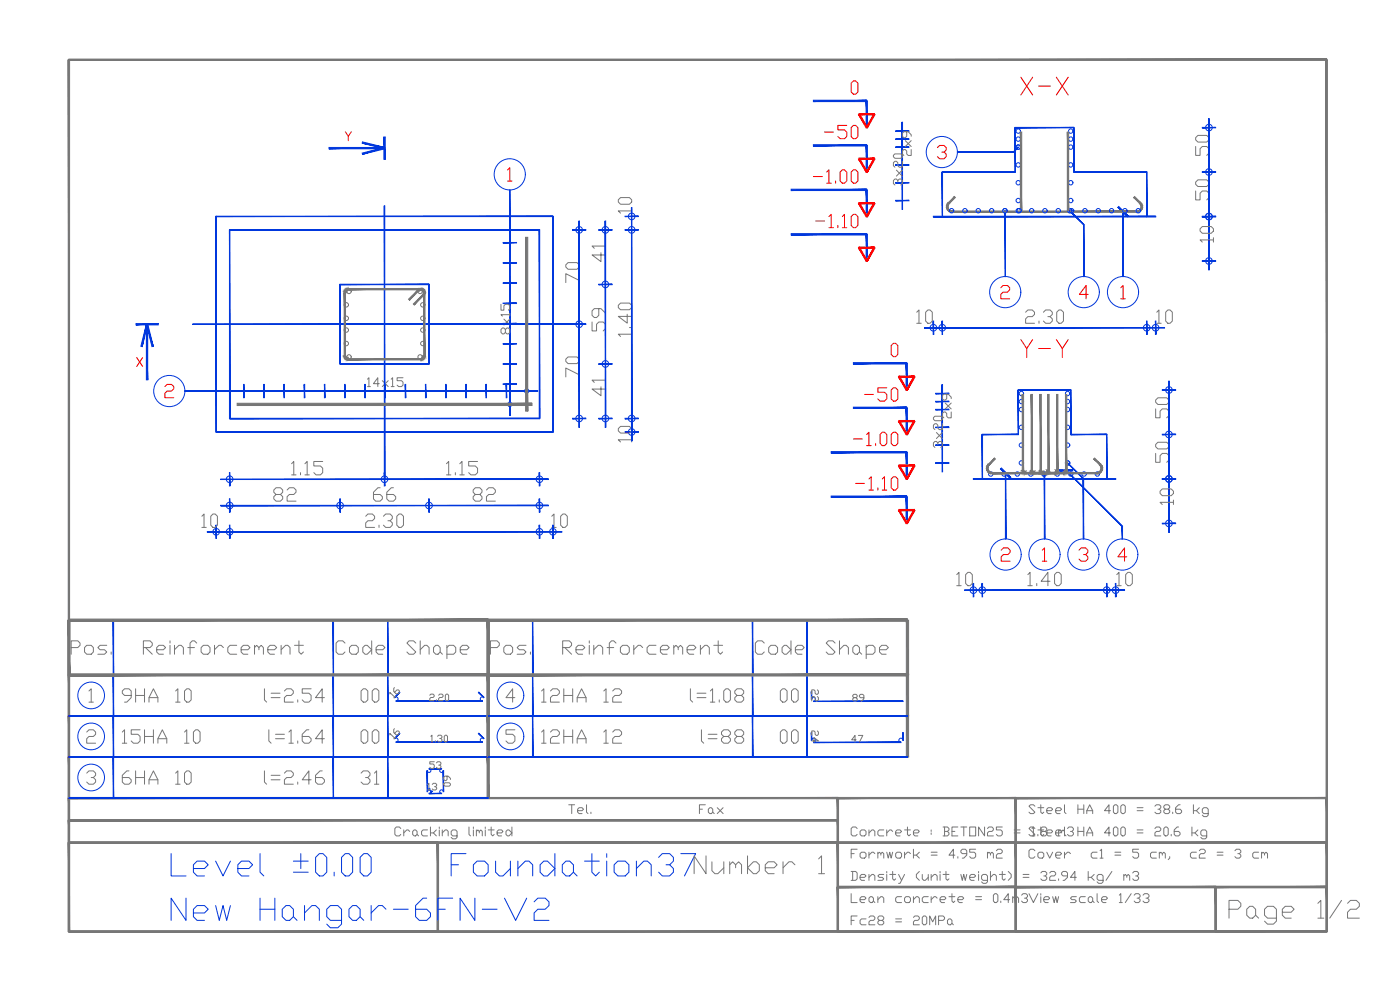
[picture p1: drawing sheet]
<svg xmlns="http://www.w3.org/2000/svg" width="1189mm" height="841mm" viewBox="0 0 1189 841" stroke-linecap="round" stroke-linejoin="round" font-family="sans-serif">
<!-- layer: 0 -->
<g fill="#767676" stroke="#767676" stroke-width=".85">
<path d="M58 51v740h1zM58 51h1v740z"/>
<path d="M59 50v1l1068-1zM59 51l1068-1v1z"/>
<path d="M1126 51l1 740v-740zM1126 51l1 740h-1z"/>
<path d="M59 791h1068v-1zM59 790h1068l-1068 1z"/>
<path d="M58 677v19h1zM58 677h1v19z"/>
<path d="M59 677v1l652-1zM59 678l652-1v1z"/>
<path d="M711 677l1 19v-19zM711 677l1 19h-1z"/>
<path d="M59 697h652v-1zM59 696h652l-652 1z"/>
<path d="M711 677v38h1zM711 677h1v38z"/>
<path d="M711 677v1l151-1zM711 678l151-1v1z"/>
<path d="M862 677l1 38v-38zM862 677l1 38h-1z"/>
<path d="M711 716h151v-2zM711 714h151l-151 2z"/>
<path d="M862 677v38h1zM862 677h1v38z"/>
<path d="M862 677v1l265-1zM862 678l265-1v1z"/>
<path d="M1126 677l1 38v-38zM1126 677l1 38h-1z"/>
<path d="M862 716h265v-2zM862 714h265l-265 2z"/>
<path d="M58 696v19h1zM58 696h1v19z"/>
<path d="M59 696v1l652-1zM59 697l652-1v1z"/>
<path d="M711 696l1 19v-19zM711 696l1 19h-1z"/>
<path d="M59 716h652v-2zM59 714h652l-652 2z"/>
<path d="M58 715v76h1zM58 715h1v76z"/>
<path d="M59 714v2l313-2zM59 716l313-2v2z"/>
<path d="M371 715l1 76v-76zM371 715l1 76h-1z"/>
<path d="M59 791h313v-1zM59 790h313l-313 1z"/>
<path d="M371 715v76h1zM371 715h1v76z"/>
<path d="M372 714v2l339-2zM372 716l339-2v2z"/>
<path d="M711 715l1 76v-76zM711 715l1 76h-1z"/>
<path d="M372 791h339v-1zM372 790h339l-339 1z"/>
<path d="M711 715v38h1zM711 715h1v38z"/>
<path d="M711 714v2l151-2zM711 716l151-2v2z"/>
<path d="M862 715l1 38v-38zM862 715l1 38h-1z"/>
<path d="M711 753h151v-1zM711 752h151l-151 1z"/>
<path d="M862 715v38h1zM862 715h1v38z"/>
<path d="M862 714v2l265-2zM862 716l265-2v2z"/>
<path d="M1126 715l1 38v-38zM1126 715l1 38h-1z"/>
<path d="M862 753h265v-1zM862 752h265l-265 1z"/>
<path d="M711 753v38h1zM711 753h1v38z"/>
<path d="M711 752v1l151-1zM711 753l151-1v1z"/>
<path d="M862 753l1 38v-38zM862 753l1 38h-1z"/>
<path d="M711 791h151v-1zM711 790h151l-151 1z"/>
<path d="M862 753v38h1zM862 753h1v38z"/>
<path d="M862 752v1l170-1zM862 753l170-1v1z"/>
<path d="M1032 753l1 38v-38zM1032 753l1 38h-1z"/>
<path d="M862 791h170v-1zM862 790h170l-170 1z"/>
<path d="M1032 753v38h1zM1032 753h1v38z"/>
<path d="M1032 752v1l95-1zM1032 753l95-1v1z"/>
<path d="M1126 753l1 38v-38zM1126 753l1 38h-1z"/>
<path d="M1032 791h95v-1zM1032 790h95l-95 1z"/>
<path d="M201 342v2l251-2zM201 344l251-2v2z"/>
<path d="M446 201v148h2zM446 201h2v148z"/>
<path d="M351 258l1 1 7-9zM359 250l1 1-8 8z"/>
<path d="M360 249l-1 1 1 1zM360 249v1v1z"/>
<path d="M360 249h-1l2 1zM360 249h1v1z"/>
<path d="M360 248v1h1zM360 248h1v1z"/>
<path d="M360 247v1h1zM360 247h1v1z"/>
<path d="M359 247l1 1 1-1zM359 247l1-1 1 1z"/>
<path d="M359 246v1l1-1zM359 245l1 1h-1z"/>
<path d="M358 246h1v-1zM359 245l-1 1z"/>
<path d="M358 245l-1 1h1zM358 245l-1 1z"/>
<path d="M296 246h61v-1zM296 245h61l-61 1z"/>
<path d="M296 245l-1 1h1zM295 245h1l-1 1z"/>
<path d="M295 245v1zM294 245h1v1z"/>
<path d="M294 245v1h1zM294 245v1z"/>
<path d="M294 245v2v-1zM293 246l1-1v2z"/>
<path d="M293 246l1 1zM293 246l1 1-1-1z"/>
<path d="M293 246l1 1zM293 246l1 1h-1z"/>
<path d="M293 247v1l1-1zM293 247v1h-1z"/>
<path d="M292 248h1zM292 248h1h-1z"/>
<path d="M292 248l1 54v-54zM292 248l1 54h-1z"/>
<path d="M292 302l1 1v-1zM292 302l1 1h-1z"/>
<path d="M292 303h2l-1-1zM292 303h2h-1z"/>
<path d="M293 303h1zM293 303h1l-1 1z"/>
<path d="M293 304h1v-1zM293 304h1h-1z"/>
<path d="M294 304l-1 1 1-1zM293 305l1-1v1z"/>
<path d="M294 304v1l1-1zM294 305l1-1-1 1z"/>
<path d="M295 304l-1 1 1-1zM295 304v1h-1z"/>
<path d="M295 304v1l1-1zM296 304v1h-1z"/>
<path d="M296 304v1l61-1zM296 305l61-1v1z"/>
<path d="M357 304l1 1v-1zM358 304v1z"/>
<path d="M358 304v1v-1zM358 304l1 1h-1z"/>
<path d="M358 304l1 1v-1zM359 304v1z"/>
<path d="M359 304v1v-1zM359 304l1 1h-1z"/>
<path d="M359 303v1h1zM359 303l1 1z"/>
<path d="M360 303h-1l1 1zM360 303h1l-1 1z"/>
<path d="M360 302v1h1zM360 302l1 1z"/>
<path d="M360 302v1h1zM360 302h1v1z"/>
<path d="M360 248v54h1zM360 248h1v54z"/>
<path d="M360 248h1zM360 248l1-1v1z"/>
<path d="M359 247l1 1 1-1zM359 247l1-1 1 1z"/>
<path d="M359 246v1l1-1zM359 246h1z"/>
<path d="M358 246l1 1 1-1zM359 245l1 1h-2z"/>
<path d="M358 246l1-1zM358 245h1l-1 1z"/>
<path d="M358 245l-1 1h1zM357 245h1l-1 1z"/>
<path d="M357 245l-1 1h1zM356 245h1l-1 1z"/>
<path d="M356 245v2v-1zM355 246l1-1v2z"/>
<path d="M355 246l-7 9 8-8zM347 254l8-8-7 9z"/>
<path d="M810 167l-4 6 5-5zM810 167l-4 6-1-1z"/>
<path d="M805 172v2l1-1zM805 172v2l-1-1z"/>
<path d="M804 173l1 2v-1zM804 173l1 2-1-1z"/>
<path d="M804 175l1 1v-1zM804 175l1 1h-1z"/>
<path d="M804 176l1 1v-1zM804 176l1 1h-1z"/>
<path d="M804 177l2 1-1-1zM804 177l2 1h-1z"/>
<path d="M806 178l-1 1h2zM805 179h2h-1z"/>
<path d="M806 178v1h2zM806 179h2l-1 1z"/>
<path d="M807 179v1l2-1zM807 180l2-1-1 1z"/>
<path d="M809 179v1l156-1zM809 180l156-1v1z"/>
<path d="M965 179l1 1 1-1zM967 179v1h-1z"/>
<path d="M966 179l1 1 1-2zM968 178v1l-1 1z"/>
<path d="M967 179h1v-1zM968 178l1 1h-1z"/>
<path d="M969 177l-1 1h1zM969 177h1l-1 1z"/>
<path d="M969 176v1h1zM969 176h1v1z"/>
<path d="M969 175v1h1zM969 175h1v1z"/>
<path d="M969 174v1l1-1zM969 174l1-1v1z"/>
<path d="M968 173l1 1 1-1zM968 173l1-1 1 1z"/>
<path d="M963 168l5 5 1-1zM963 168l1-1 5 5z"/>
<path d="M866 112v67h2zM866 112h2v67z"/>
<path d="M906 112v67h2zM906 112h2v67z"/>
<path d="M930 389l-1 1 6 4zM929 390l6 4-1 1z"/>
<path d="M934 395h2l-1-1zM934 395h2l-1 1z"/>
<path d="M935 396h1v-1zM935 396h1l-1 1z"/>
<path d="M935 397l1 1v-1zM935 397l1 1h-1z"/>
<path d="M935 398l1 1v-1zM935 398l1 1h-1z"/>
<path d="M935 399v1l1-1zM935 399v1h-1z"/>
<path d="M934 400v1l1-1zM933 400h1v1z"/>
<path d="M934 400l-1 2 1-1zM932 401l2-1-1 2z"/>
<path d="M933 401l-1 1h1zM931 401h2l-1 1z"/>
<path d="M842 402h90v-1zM842 401h90l-90 1z"/>
<path d="M841 402h1l1-1zM841 401h2l-2 1z"/>
<path d="M840 401l1 1v-1zM840 400l1 1h-1z"/>
<path d="M839 400l1 1 1-1zM840 400h1h-2z"/>
<path d="M838 399l1 1h1zM838 399h1l1 1z"/>
<path d="M838 398v1h1zM838 398h1v1z"/>
<path d="M838 397v1h1zM838 397h1v1z"/>
<path d="M838 395v1l1 1zM838 395l1 1v1z"/>
<path d="M839 394l-1 1 1 1zM839 394l1 1-1 1z"/>
<path d="M839 394l1 1 4-6zM844 389l1 1-5 5z"/>
<path d="M889 401v1l14-1zM889 402l14-1v1z"/>
<path d="M903 401v1v-1zM903 401v1z"/>
<path d="M903 401l1 1zM904 401v1z"/>
<path d="M904 401v1v-1zM904 401l1 1h-1z"/>
<path d="M904 401l1 1-1-2zM904 400l1 1v1z"/>
<path d="M905 400h-1l1 1zM905 400v1z"/>
<path d="M905 400h-1l1 1zM905 400h1l-1 1z"/>
<path d="M905 399v1h1zM905 399l1 1z"/>
<path d="M905 399v1h1zM905 399l1 1z"/>
<path d="M905 335v64h1zM905 335h1v64z"/>
<path d="M882 401v1l14-1zM882 402l14-1v1z"/>
<path d="M895 401l1 1v-1zM896 401v1z"/>
<path d="M896 401v1v-1zM896 401l1 1h-1z"/>
<path d="M896 401l1 1v-1zM897 401v1z"/>
<path d="M896 401l1 1v-2zM897 400v2z"/>
<path d="M897 400l1 1zM897 400l1 1z"/>
<path d="M897 400l1 1zM897 400l1 1z"/>
<path d="M897 399v1h1zM897 399l1 1z"/>
<path d="M897 399v1h1zM897 399l1 1z"/>
<path d="M897 335v64h1zM897 335h1v64z"/>
<path d="M874 401v1l14-1zM874 402l14-1v1z"/>
<path d="M888 401v1v-1zM888 401v1z"/>
<path d="M888 401l1 1v-1zM889 401v1z"/>
<path d="M889 401v1v-1zM889 401l1 1h-1z"/>
<path d="M889 401l1 1-1-2zM889 400l1 1v1z"/>
<path d="M889 400l1 1zM889 400l1 1z"/>
<path d="M890 400h-1l1 1zM890 400v1z"/>
<path d="M890 399v1h1zM890 399l1 1z"/>
<path d="M890 399v1h1zM890 399l1 1z"/>
<path d="M890 335v64h1zM890 335h1v64z"/>
<path d="M886 402h14v-1zM886 401h14l-14 1z"/>
<path d="M886 401v1zM886 401v1z"/>
<path d="M886 401l-1 1zM885 401h1l-1 1z"/>
<path d="M884 402l1-1zM885 401l-1 1z"/>
<path d="M884 401v1l1-1zM885 400v1h-1z"/>
<path d="M884 401l1-1zM884 401l1-1z"/>
<path d="M883 400h2zM883 400h1h1z"/>
<path d="M883 400h1zM883 400l1-1v1z"/>
<path d="M883 399l1 1zM883 399h1v1z"/>
<path d="M883 335v64h1zM883 335h1v64z"/>
<path d="M878 402h14v-1zM878 401h14l-14 1z"/>
<path d="M879 401l-1 1zM878 401h1l-1 1z"/>
<path d="M878 401l-1 1h1zM878 401l-1 1z"/>
<path d="M877 402l1-1zM877 401h1l-1 1z"/>
<path d="M877 401v1l1-1zM877 400l1 1h-1z"/>
<path d="M876 401l1-1zM876 401l1-1z"/>
<path d="M876 400h1zM876 400h1z"/>
<path d="M876 400h1zM876 400l1-1v1z"/>
<path d="M876 399l1 1zM876 399h1v1z"/>
<path d="M876 335v64h1zM876 335h1v64z"/>
<path d="M871 402h14v-1zM871 401h14l-14 1z"/>
<path d="M871 401l-1 1zM871 401l-1 1z"/>
<path d="M871 401l-1 1zM870 401h1l-1 1z"/>
<path d="M869 402h1v-1zM870 401l-1 1z"/>
<path d="M869 401v1l1-1zM870 400v1h-1z"/>
<path d="M869 401l1-1zM869 401v-1h1z"/>
<path d="M868 400h2zM868 400h1h1z"/>
<path d="M868 400h1zM868 400l1-1v1z"/>
<path d="M868 399l1 1zM868 399h1v1z"/>
<path d="M868 335v64h1zM868 335h1v64z"/>
<path d="M58 573l1 35v-35zM58 573l1 35h-1z"/>
<path d="M414 573l2 35v-35zM414 573l2 35h-2z"/>
<path d="M58 526l1 47v-47zM58 526l1 47h-1z"/>
<path d="M414 526l2 47v-47zM414 526l2 47h-2z"/>
<path d="M59 572v2l356-2zM59 574l356-2v2z"/>
<path d="M59 525v2l356-2zM59 527l356-2v2z"/>
<path d="M58 608l1 34v-34zM58 608l1 34h-1z"/>
<path d="M414 608l2 34v-34zM414 608l2 34h-2z"/>
<path d="M58 642l1 35v-35zM58 642l1 35h-1z"/>
<path d="M414 642l2 35v-35zM414 642l2 35h-2z"/>
<path d="M414 573l2 35v-35zM414 573l2 35h-2z"/>
<path d="M770 573l2 35v-35zM770 573l2 35h-2z"/>
<path d="M414 526l2 47v-47zM414 526l2 47h-2z"/>
<path d="M770 526l2 47v-47zM770 526l2 47h-2z"/>
<path d="M415 572v2l356-2zM415 574l356-2v2z"/>
<path d="M415 525v2l356-2zM415 527l356-2v2z"/>
<path d="M414 608l2 34v-34zM414 608l2 34h-2z"/>
<path d="M770 608l2 34v-34zM770 608l2 34h-2z"/>
</g>
<g fill="#0037dd" stroke="#0037dd" stroke-width=".85">
<path d="M184 367h286zM184 367h286z"/>
<path d="M469 184l1 183zM469 184l1 183z"/>
<path d="M184 184l286-1zM184 183h286z"/>
<path d="M183 184l1 183zM183 184l1 183z"/>
<path d="M195 195v160zM195 195v160z"/>
<path d="M458 195v160zM458 195v160z"/>
<path d="M183 184l1 183zM183 184l1 183z"/>
<path d="M469 184l1 183zM469 184l1 183z"/>
<path d="M195 355h263zM195 355h263z"/>
<path d="M195 195h263zM195 195h263z"/>
<path d="M289 309h75zM289 309h75z"/>
<path d="M364 241l1 68zM364 241l1 68z"/>
<path d="M289 242l75-1zM289 241h75z"/>
<path d="M289 241v68zM289 241v68z"/>
<path d="M424 343h18zM424 343h18z"/>
<path d="M433 334v19zM433 334v19z"/>
<path d="M433 161v60zM433 161v60z"/>
<path d="M433 198v153zM433 198v153z"/>
<path d="M427 343h12zM427 343h12z"/>
<path d="M427 326h12zM427 326h12z"/>
<path d="M427 309h12zM427 309h12z"/>
<path d="M427 292h12zM427 292h12z"/>
<path d="M427 275l12-1zM427 274h12z"/>
<path d="M427 258l12-1zM427 257h12z"/>
<path d="M427 240h12zM427 240h12z"/>
<path d="M427 223h12zM427 223h12z"/>
<path d="M427 206h12zM427 206h12z"/>
<path d="M438 332h19zM438 332h19z"/>
<path d="M447 322v19zM447 322v19z"/>
<path d="M157 332h64zM157 332h64z"/>
<path d="M199 332h256zM199 332h256z"/>
<path d="M207 326v12zM207 326v12z"/>
<path d="M224 326v12zM224 326v12z"/>
<path d="M241 326l1 12zM241 326l1 12z"/>
<path d="M258 326l1 12zM258 326l1 12z"/>
<path d="M275 326l1 12zM275 326l1 12z"/>
<path d="M293 326v12zM293 326v12z"/>
<path d="M310 326v12zM310 326v12z"/>
<path d="M327 326v12zM327 326v12z"/>
<path d="M344 326l1 12zM344 326l1 12z"/>
<path d="M361 326l1 12zM361 326l1 12z"/>
<path d="M378 326l1 12zM378 326l1 12z"/>
<path d="M396 326v12zM396 326v12z"/>
<path d="M413 326v12zM413 326v12z"/>
<path d="M430 326v12zM430 326v12z"/>
<path d="M447 326v12zM447 326v12z"/>
<path d="M195 401v11zM195 401v11z"/>
<path d="M326 401l1 11zM326 401l1 11z"/>
<path d="M458 401v11zM458 401v11z"/>
<path d="M187 407h279zM187 407h279z"/>
<path d="M195 423v12zM195 423v12z"/>
<path d="M289 423v12zM289 423v12z"/>
<path d="M364 423l1 12zM364 423l1 12z"/>
<path d="M458 423v12zM458 423v12z"/>
<path d="M187 429h279zM187 429h279z"/>
<path d="M183 446l1 11zM183 446l1 11z"/>
<path d="M195 446v11zM195 446v11z"/>
<path d="M458 446v11zM458 446v11z"/>
<path d="M469 446l1 11zM469 446l1 11z"/>
<path d="M176 451h301zM176 452l301-1z"/>
<path d="M486 355h11zM486 355h11z"/>
<path d="M486 275h11zM486 275h11z"/>
<path d="M486 195h11zM486 195h11z"/>
<path d="M492 188v175zM492 188v175z"/>
<path d="M508 355h12zM508 355h12z"/>
<path d="M508 309h12zM508 309h12z"/>
<path d="M508 242l12-1zM508 241h12z"/>
<path d="M508 195h12zM508 195h12z"/>
<path d="M514 188v175zM514 188v175z"/>
<path d="M531 355h11zM531 355h11z"/>
<path d="M531 195h11zM531 195h11z"/>
<path d="M536 176l1 198zM536 176l1 198z"/>
<path d="M326 175l1 232zM326 175l1 232z"/>
<path d="M164 275h328zM164 275h328z"/>
<path d="M308 120v2l19 3zM308 122l19 3-1 1z"/>
<path d="M308 131l19-5-1-1zM308 130l18-5-18 6z"/>
<path d="M326 116v19h1zM326 116h1v19z"/>
<path d="M279 126h48v-1zM279 125h48l-48 1z"/>
<path d="M124 275l-4 19h1zM124 275h1l-4 19z"/>
<path d="M124 275l6 19-5-19zM124 275l6 19h-1z"/>
<path d="M115 276h19v-1zM115 275h19l-19 1z"/>
<path d="M124 275l1 47v-47zM124 275l1 47h-1z"/>
<path d="M793 184h188zM793 184h188z"/>
<path d="M793 184h188zM793 184h188z"/>
<path d="M800 146v38zM800 146v38z"/>
<path d="M800 146h62zM800 146h62z"/>
<path d="M862 108v38zM862 108v38z"/>
<path d="M862 108h50zM862 109l50-1z"/>
<path d="M912 108v38zM912 108v38z"/>
<path d="M912 146h62zM912 146h62z"/>
<path d="M974 146v38zM974 146v38z"/>
<path d="M792 272l1 12zM792 272l1 12z"/>
<path d="M800 272v12zM800 272v12z"/>
<path d="M974 272v12zM974 272v12z"/>
<path d="M981 272l1 12zM981 272l1 12z"/>
<path d="M785 278h204zM785 278h204z"/>
<path d="M1021 184h11zM1021 184h11z"/>
<path d="M1026 101l1 90zM1026 101l1 90z"/>
<path d="M1021 222l11-1zM1021 221h11z"/>
<path d="M1021 184h11zM1021 184h11z"/>
<path d="M1026 176l1 53zM1026 176l1 53z"/>
<path d="M766 104v74zM766 104v74z"/>
<path d="M761 170h11zM761 170h11z"/>
<path d="M761 155h11zM761 155h11z"/>
<path d="M761 140h11zM761 140h11z"/>
<path d="M761 125h11zM761 125h11z"/>
<path d="M761 118h11zM761 118h11z"/>
<path d="M761 111h11zM761 111h11z"/>
<path d="M735 86v22h2zM735 86h2v22z"/>
<path d="M691 86h45v-1zM691 85h45l-45 1z"/>
<path d="M735 123v23h2zM735 123h2v23z"/>
<path d="M691 124h45v-1zM691 123h45l-45 1z"/>
<path d="M735 161v23h2zM735 161h2v23z"/>
<path d="M672 162h64v-1zM672 161h64l-64 1z"/>
<path d="M735 199v23h2zM735 199h2v23z"/>
<path d="M672 199h64v-1zM672 198h64l-64 1z"/>
<path d="M953 180l1 55zM953 180l1 55z"/>
<path d="M949 176l8 8 1-1zM949 176l1-1 8 8z"/>
<path d="M853 179l1 56zM853 179l1 56z"/>
<path d="M853 179h1zM853 179h1z"/>
<path d="M813 129h48zM813 129h48z"/>
<path d="M865 125l-4 4zM865 125l-4 4z"/>
<path d="M920 191l1 44zM920 191l1 44z"/>
<path d="M908 179l12 12zM908 179l12 12z"/>
<path d="M827 406h120zM827 407l120-1z"/>
<path d="M827 407l120-1zM827 406h120z"/>
<path d="M834 369v38zM834 369v38z"/>
<path d="M834 369h31zM834 369h31z"/>
<path d="M865 331v38zM865 331v38z"/>
<path d="M865 331h44zM865 331h44z"/>
<path d="M909 331v38zM909 331v38z"/>
<path d="M909 369h31zM909 369h31z"/>
<path d="M940 369v38zM940 369v38z"/>
<path d="M826 495l1 12zM826 495l1 12z"/>
<path d="M834 495v12zM834 495v12z"/>
<path d="M940 495v12zM940 495v12z"/>
<path d="M947 495l1 12zM947 495l1 12z"/>
<path d="M819 501h136zM819 501h136z"/>
<path d="M987 407l11-1zM987 406h11z"/>
<path d="M992 323l1 91zM992 323l1 91z"/>
<path d="M987 444h11zM987 444h11z"/>
<path d="M987 407l11-1zM987 406h11z"/>
<path d="M992 399l1 53zM992 399l1 53z"/>
<path d="M800 326v74zM800 326v74z"/>
<path d="M795 393h11zM795 393h11z"/>
<path d="M795 378h11zM795 378h11z"/>
<path d="M795 363h11zM795 363h11z"/>
<path d="M795 348l11-1zM795 347h11z"/>
<path d="M795 341h11zM795 341h11z"/>
<path d="M795 334h11zM795 334h11z"/>
<path d="M769 308v23h2zM769 308h2v23z"/>
<path d="M725 309h45v-1zM725 308h45l-45 1z"/>
<path d="M769 346v23h2zM769 346h2v23z"/>
<path d="M725 347h45v-1zM725 346h45l-45 1z"/>
<path d="M769 384v23h2zM769 384h2v23z"/>
<path d="M706 384h64v-1zM706 383h64l-64 1z"/>
<path d="M769 422v22h2zM769 422h2v22z"/>
<path d="M706 422h64v-1zM706 421h64l-64 1z"/>
<path d="M887 403v54zM887 403v54z"/>
<path d="M886 402l1 1zM886 402l1 1z"/>
<path d="M854 402v55zM854 402v55z"/>
<path d="M850 398l8 8v-1zM850 397l8 8-8-7z"/>
<path d="M920 406v51zM920 406v51z"/>
<path d="M906 393l14 13zM906 393l14 13z"/>
<path d="M953 447v10zM953 447v10z"/>
<path d="M905 399l48 48zM905 399l48 48z"/>
<path d="M900 399v1l11-1zM900 400l11-1v1z"/>
<path d="M96 573v35zM96 573v35z"/>
<path d="M283 573v35zM283 573v35z"/>
<path d="M329 573v35zM329 573v35z"/>
<path d="M59 607h356zM59 608l356-1z"/>
<path d="M59 573h356zM59 573h356z"/>
<path d="M96 526v47zM96 526v47z"/>
<path d="M283 526v47zM283 526v47z"/>
<path d="M329 526v47zM329 526v47z"/>
<path d="M96 608v34zM96 608v34z"/>
<path d="M283 608v34zM283 608v34z"/>
<path d="M329 608v34zM329 608v34z"/>
<path d="M59 642h356zM59 643l356-1z"/>
<path d="M59 607h356zM59 608l356-1z"/>
<path d="M96 642v35zM96 642v35z"/>
<path d="M283 642v35zM283 642v35z"/>
<path d="M329 642v35zM329 642v35z"/>
<path d="M59 677h356zM59 677h356z"/>
<path d="M59 642h356zM59 643l356-1z"/>
<path d="M452 573l1 35zM452 573l1 35z"/>
<path d="M639 573v35zM639 573v35z"/>
<path d="M685 573l1 35zM685 573l1 35z"/>
<path d="M415 607h356zM415 608l356-1z"/>
<path d="M415 573h356zM415 573h356z"/>
<path d="M452 526l1 47zM452 526l1 47z"/>
<path d="M639 526v47zM639 526v47z"/>
<path d="M685 526l1 47zM685 526l1 47z"/>
<path d="M452 608l1 34zM452 608l1 34z"/>
<path d="M639 608v34zM639 608v34z"/>
<path d="M685 608l1 34zM685 608l1 34z"/>
<path d="M415 642h356zM415 643l356-1z"/>
<path d="M415 607h356zM415 608l356-1z"/>
<path d="M336 595h74zM336 595h74z"/>
<path d="M406 588l5 4zM406 588l1-1 4 5z"/>
<path d="M336 630h74zM336 630h74z"/>
<path d="M406 622l5 5zM406 622l5 5z"/>
<path d="M376 654l1 18zM376 654l1 18z"/>
<path d="M363 654v18zM363 654v18z"/>
<path d="M691 595h76zM691 595h76z"/>
<path d="M691 630h74zM691 630h74z"/>
<path d="M767 622v6zM767 622v6z"/>
</g>
<g fill="none" stroke="#0037dd" stroke-width=".85">
<path d="M411 592a1.7 1.7 0 0 0-3 0 1.8 1.8 0 0 0 2 3M411 627a1.7 1.7 0 0 0-3 0 1.8 1.8 0 0 0 2 3M767 628a1.7 1.7 0 0 0-2-2 1.7 1.7 0 0 0-2 2 1.7 1.7 0 0 0 2 2M377 672a1.6 1.6 0 0 0-2-2 1.6 1.6 0 0 0-2 2 1.6 1.6 0 0 0 2 1"/>
<circle cx="865" cy="111" r="1.9"/>
<circle cx="865" cy="118" r="1.9"/>
<circle cx="909" cy="111" r="1.9"/>
<circle cx="909" cy="118" r="1.9"/>
<circle cx="1027" cy="108" r="2.8"/>
<circle cx="800" cy="129" r="13"/>
<circle cx="865" cy="125" r="1.9"/>
<circle cx="865" cy="140" r="1.9"/>
<circle cx="909" cy="125" r="1.9"/>
<circle cx="909" cy="140" r="1.9"/>
<circle cx="433" cy="148" r="13"/>
<circle cx="865" cy="155" r="1.9"/>
<circle cx="909" cy="155" r="1.9"/>
<circle cx="1027" cy="146" r="2.8"/>
<circle cx="808" cy="179" r="1.9"/>
<circle cx="819" cy="179" r="1.9"/>
<circle cx="831" cy="179" r="1.9"/>
<circle cx="842" cy="179" r="1.9"/>
<circle cx="853" cy="179" r="1.9"/>
<circle cx="865" cy="179" r="1.9"/>
<circle cx="865" cy="170" r="1.9"/>
<circle cx="866" cy="179" r="1.9"/>
<circle cx="876" cy="179" r="1.9"/>
<circle cx="887" cy="179" r="1.9"/>
<circle cx="899" cy="179" r="1.9"/>
<circle cx="908" cy="179" r="1.9"/>
<circle cx="909" cy="170" r="1.9"/>
<circle cx="910" cy="179" r="1.9"/>
<circle cx="921" cy="179" r="1.9"/>
<circle cx="933" cy="179" r="1.9"/>
<circle cx="944" cy="179" r="1.9"/>
<circle cx="955" cy="179" r="1.9"/>
<circle cx="967" cy="179" r="1.9"/>
<circle cx="492" cy="195" r="2.8"/>
<circle cx="514" cy="195" r="2.8"/>
<circle cx="536" cy="195" r="2.8"/>
<circle cx="1027" cy="184" r="2.8"/>
<circle cx="1027" cy="221" r="2.8"/>
<circle cx="514" cy="241" r="2.8"/>
<circle cx="854" cy="248" r="13"/>
<circle cx="920" cy="248" r="13"/>
<circle cx="954" cy="248" r="13"/>
<circle cx="492" cy="275" r="2.8"/>
<circle cx="800" cy="278" r="2.8"/>
<circle cx="974" cy="278" r="2.8"/>
<circle cx="514" cy="309" r="2.8"/>
<circle cx="144" cy="332" r="13"/>
<circle cx="447" cy="332" r="1.9"/>
<circle cx="867" cy="334" r="1.9"/>
<circle cx="907" cy="334" r="1.9"/>
<circle cx="993" cy="331" r="2.8"/>
<circle cx="433" cy="343" r="1.9"/>
<circle cx="492" cy="355" r="2.8"/>
<circle cx="514" cy="355" r="2.8"/>
<circle cx="536" cy="355" r="2.8"/>
<circle cx="867" cy="348" r="1.9"/>
<circle cx="867" cy="341" r="1.9"/>
<circle cx="907" cy="341" r="1.9"/>
<circle cx="907" cy="348" r="1.9"/>
<circle cx="867" cy="378" r="1.9"/>
<circle cx="867" cy="363" r="1.9"/>
<circle cx="907" cy="378" r="1.9"/>
<circle cx="907" cy="363" r="1.9"/>
<circle cx="993" cy="369" r="2.8"/>
<circle cx="867" cy="393" r="1.9"/>
<circle cx="907" cy="393" r="1.9"/>
<circle cx="195" cy="407" r="2.8"/>
<circle cx="327" cy="407" r="2.8"/>
<circle cx="458" cy="407" r="2.8"/>
<circle cx="841" cy="402" r="1.9"/>
<circle cx="853" cy="402" r="1.9"/>
<circle cx="864" cy="402" r="1.9"/>
<circle cx="875" cy="402" r="1.9"/>
<circle cx="887" cy="402" r="1.9"/>
<circle cx="898" cy="402" r="1.9"/>
<circle cx="909" cy="402" r="1.9"/>
<circle cx="921" cy="402" r="1.9"/>
<circle cx="932" cy="402" r="1.9"/>
<circle cx="993" cy="406" r="2.8"/>
<circle cx="195" cy="429" r="2.8"/>
<circle cx="289" cy="429" r="2.8"/>
<circle cx="364" cy="429" r="2.8"/>
<circle cx="458" cy="429" r="2.8"/>
<circle cx="195" cy="451" r="2.8"/>
<circle cx="458" cy="451" r="2.8"/>
<circle cx="993" cy="444" r="2.8"/>
<circle cx="854" cy="471" r="13"/>
<circle cx="887" cy="471" r="13"/>
<circle cx="920" cy="471" r="13"/>
<circle cx="953" cy="471" r="13"/>
<circle cx="834" cy="501" r="2.8"/>
<circle cx="940" cy="501" r="2.8"/>
<circle cx="77" cy="590" r="11"/>
<circle cx="433" cy="590" r="11"/>
<circle cx="77" cy="625" r="11"/>
<circle cx="433" cy="625" r="11"/>
<circle cx="77" cy="660" r="11"/>
</g>
<g fill="none" stroke="#f00" stroke-width=".85">
<path d="M723 71l2-2h2l2 2v7l-2 2h-2l-2-2zM293 112l3 4v3M298 112l-2 4M796 125l2-2h4l2 2v2l-2 2h-2M802 129l2 2v2l-2 2h-4l-2-2M431 144l2-2v12M431 154h4M850 244l2-2h4l1 2v2l-1 2h-4l-2 2v4h7M924 250h-7l5-8v12M952 244l2-2v12M952 254h4M757 293l2-2h2l1 2v8l-1 2h-2l-2-2z"/>
<path d="M116 303l5 8M121 303l-5 8M140 328l2-2h4l2 2v2l-2 2h-4l-2 2v4h8M850 467l2-2h4l2 2v2l-2 2h-4l-2 2v3h8M885 467l2-2v11M885 476h4M916 467l2-2h4l2 2v2l-2 2h-2M922 471l2 2v1l-2 2h-4l-2-2M957 473h-8l6-8v11"/>
</g>
<g fill="none" stroke="#767676" stroke-width=".85">
<path d="M76 586l1-1v11M76 596h3M437 592h-7l5-7v11M437 619h-7v4h5l2 2v4l-2 2h-3l-2-2M74 621l2-2h3l2 2v2l-2 2h-3l-2 2v4h7M74 656l2-2h3l2 2v2l-2 2h-2M79 660l2 2v2l-2 2h-3l-2-2"/>
<circle cx="294" cy="259" r="1.9"/>
<circle cx="296" cy="247" r="1.9"/>
<circle cx="357" cy="247" r="1.9"/>
<circle cx="359" cy="259" r="1.9"/>
<circle cx="294" cy="270" r="1.9"/>
<circle cx="359" cy="270" r="1.9"/>
<circle cx="294" cy="292" r="1.9"/>
<circle cx="294" cy="280" r="1.9"/>
<circle cx="359" cy="292" r="1.9"/>
<circle cx="359" cy="280" r="1.9"/>
<circle cx="296" cy="303" r="1.9"/>
<circle cx="357" cy="303" r="1.9"/>
</g>
<g fill="#f00" stroke="#f00" stroke-width=".85">
<path d="M729 97l7 12 1-1zM729 97h1l7 11z"/>
<path d="M729 96v2l14-2zM729 98l14-2v2z"/>
<path d="M742 97l-5 12 6-12zM742 97l-5 12-1-1z"/>
<path d="M729 135l7 11h1zM729 135l1-1 7 12z"/>
<path d="M729 134v1l14-1zM729 135l14-1v1z"/>
<path d="M742 134l-5 12 6-11zM742 134l-5 12h-1z"/>
<path d="M729 173l7 11 1-1zM729 173l1-1 7 11z"/>
<path d="M729 172v1l14-1zM729 173l14-1v1z"/>
<path d="M742 172l-5 12 6-11zM742 172l-5 12-1-1z"/>
<path d="M729 210l7 12 1-1zM729 210h1l7 11z"/>
<path d="M729 210v1l14-1zM729 211l14-1v1z"/>
<path d="M742 210l-5 12 6-12zM742 210l-5 12-1-1z"/>
<path d="M763 320l7 11zM763 320l1-1 6 12z"/>
<path d="M763 319v1l14-1zM763 320l14-1v1z"/>
<path d="M776 319l-6 12 7-11zM776 319l-6 12z"/>
<path d="M763 358l7 11v-1zM763 358l1-1 6 11z"/>
<path d="M763 357v1l14-1zM763 358l14-1v1z"/>
<path d="M776 357l-6 12 7-11zM776 357l-6 12v-1z"/>
<path d="M763 395l7 12v-1zM763 395h1l6 11z"/>
<path d="M763 395v1l14-1zM763 396l14-1v1z"/>
<path d="M776 395l-6 12 7-12zM776 395l-6 12v-1z"/>
<path d="M763 433l7 11zM763 433h1l6 11z"/>
<path d="M763 432v1l14-1zM763 433l14-1v1z"/>
<path d="M776 433l-6 11 7-11zM776 433l-6 11z"/>
</g>
<text font-size="34" fill="#0037dd" x="144" y="788">New Hangar-6FN-V2</text>
<text font-size="27.8" fill="#767676" x="1043" y="786">Page 1/2</text>
<g font-size="26.5" fill="#0037dd">
<text x="144" y="745">Level ±0.00</text>
<text x="382" y="745">Foundation37</text>
</g>
<g font-size="21.6" fill="#f00">
<text x="866" y="82">X-X</text>
<text x="866" y="304">Y-Y</text>
</g>
<g font-size="21.6" fill="#767676">
<text x="345" y="560">Shape</text>
<text x="701" y="560">Shape</text>
<text x="588" y="743">Number 1</text>
</g>
<g font-size="17.2" fill="#767676">
<text x="493" y="241" transform="rotate(-90 493 241)">70</text>
<text x="493" y="321" transform="rotate(-90 493 321)">70</text>
</g>
<text font-size="17.2" fill="#f00" x="724" y="380">-1.00</text>
<g font-size="16.8" fill="#f00">
<text x="699" y="119">-50</text>
<text x="690" y="157">-1.00</text>
<text x="692" y="194">-1.10</text>
<text x="733" y="341">-50</text>
<text x="726" y="417">-1.10</text>
</g>
<g font-size="16.8" fill="#0037dd">
<text x="1028" y="133" transform="rotate(-90 1028 133)">50</text>
<text x="1028" y="171" transform="rotate(-90 1028 171)">50</text>
<text x="538" y="182" transform="rotate(-90 538 182)">10</text>
<text x="981" y="276">10</text>
<text x="994" y="356" transform="rotate(-90 994 356)">50</text>
<text x="994" y="394" transform="rotate(-90 994 394)">50</text>
<text x="468" y="449">10</text>
<text x="948" y="498">10</text>
</g>
<g font-size="16.8" fill="#767676">
<text x="1032" y="207" transform="rotate(-90 1032 207)">10</text>
<text x="515" y="223" transform="rotate(-90 515 223)">41</text>
<text x="778" y="276">10</text>
<text x="870" y="276">2.30</text>
<text x="515" y="282" transform="rotate(-90 515 282)">59</text>
<text x="538" y="287" transform="rotate(-90 538 287)">1.40</text>
<text x="515" y="337" transform="rotate(-90 515 337)">41</text>
<text x="538" y="376" transform="rotate(-90 538 376)">10</text>
<text x="247" y="404">1.15</text>
<text x="378" y="404">1.15</text>
<text x="232" y="427">82</text>
<text x="316" y="427">66</text>
<text x="401" y="427">82</text>
<text x="998" y="429" transform="rotate(-90 998 429)">10</text>
<text x="170" y="449">10</text>
<text x="310" y="449">2.30</text>
<text x="812" y="498">10</text>
<text x="872" y="498">1.40</text>
<text x="60" y="556">Pos.</text>
<text x="121" y="556">Reinforcement</text>
<text x="285" y="556">Code</text>
<text x="416" y="556">Pos.</text>
<text x="477" y="556">Reinforcement</text>
<text x="641" y="556">Code</text>
<text x="103" y="597">9HA 10</text>
<text x="224" y="597">l=2.54</text>
<text x="306" y="597">00</text>
<text x="459" y="597">12HA 12</text>
<text x="585" y="597">l=1.08</text>
<text x="662" y="597">00</text>
<text x="103" y="632">15HA 10</text>
<text x="228" y="632">l=1.64</text>
<text x="306" y="632">00</text>
<text x="459" y="632">12HA 12</text>
<text x="595" y="632">l=88</text>
<text x="662" y="632">00</text>
<text x="103" y="667">6HA 10</text>
<text x="224" y="667">l=2.46</text>
<text x="306" y="667">31</text>
</g>
<text font-size="15.4" fill="#767676" x="722" y="751">Density (unit weight) = 32.94 kg/ m3</text>
<g font-size="15" fill="#767676">
<text x="873" y="694">Steel HA 400 = 38.6 kg</text>
<text x="334" y="713">Cracking limited</text>
<text x="873" y="713">Steel HA 400 = 20.6 kg</text>
</g>
<text font-size="13.7" fill="#767676" x="873" y="731">Cover c1 = 5 cm, c2 = 3 cm</text>
<g font-size="12.8" fill="#767676">
<text x="340" y="593" transform="rotate(-90 340 593)">16</text>
<text x="340" y="628" transform="rotate(-90 340 628)">16</text>
</g>
<g font-size="12.3" fill="#767676">
<text x="775" y="133" transform="rotate(-90 775 133)">2x9</text>
<text x="434" y="285" transform="rotate(-90 434 285)">8x15</text>
<text x="802" y="381" transform="rotate(-90 802 381)">3x20</text>
<text x="722" y="730">Formwork = 4.95 m2</text>
<text x="722" y="767">Lean concrete = 0.4m3</text>
<text x="873" y="767">View scale 1/33</text>
</g>
<g font-size="11.9" fill="#767676">
<text x="767" y="158" transform="rotate(-90 767 158)">3x20</text>
<text x="311" y="329">14x15</text>
<text x="809" y="356" transform="rotate(-90 809 356)">2x9</text>
<text x="482" y="692">Tel.</text>
<text x="593" y="692">Fax</text>
<text x="722" y="710">Concrete : BETON25 = 1.8 m3</text>
<text x="722" y="786">Fc28 = 20MPa</text>
</g>
<g font-size="10.1" fill="#767676">
<text x="696" y="596" transform="rotate(-90 696 596)">22</text>
<text x="696" y="631" transform="rotate(-90 696 631)">24</text>
</g>
<g font-size="9.7" fill="#767676">
<text x="364" y="596">2.20</text>
<text x="723" y="596">89</text>
<text x="365" y="631">1.30</text>
<text x="722" y="631">47</text>
<text x="364" y="653">53</text>
<text x="362" y="672">13</text>
<text x="384" y="669" transform="rotate(-90 384 669)">60</text>
</g>
</svg>
